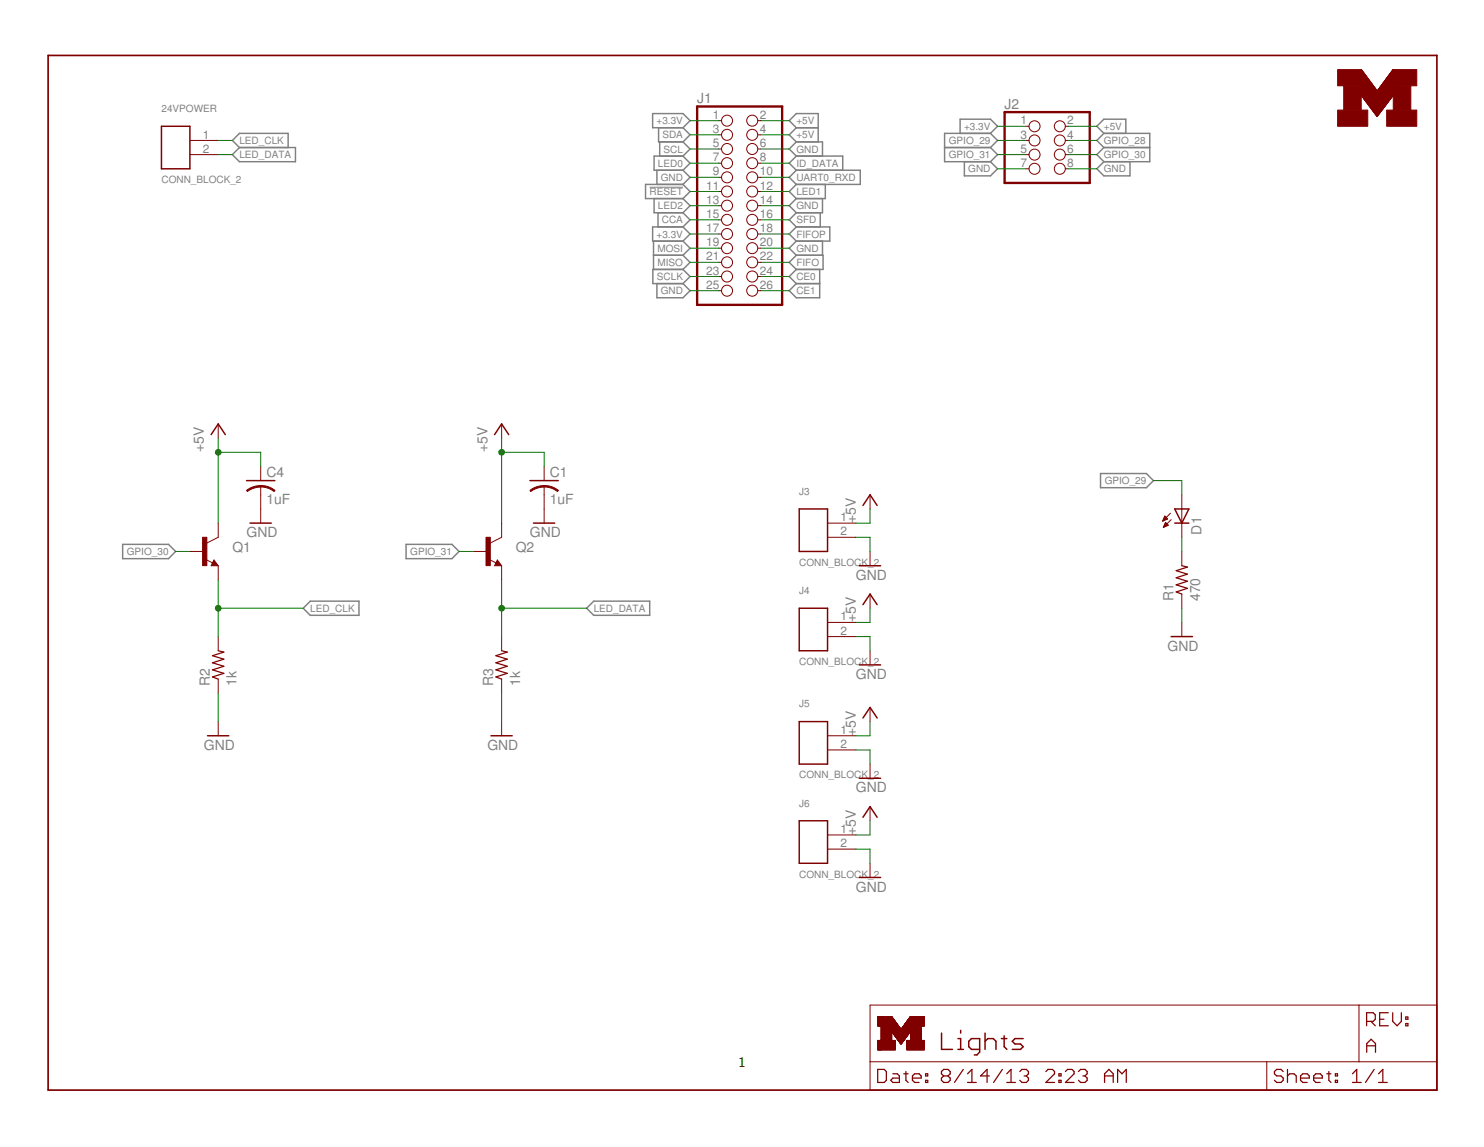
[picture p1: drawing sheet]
<svg xmlns="http://www.w3.org/2000/svg" width="279mm" height="216mm" viewBox="0 0 279 216" stroke-linecap="round" stroke-linejoin="round" font-family="sans-serif">
<g fill="none" stroke="#808080" stroke-width=".28">
<path d="M43.8 29.1l1.3-1.3h10.5v2.6h-10.5zM45.1 27.8l-1.3-1.4 1.3-1.3h9.2v2.7M122.9 21.4h5.7l1.3 1.3-1.3 1.3h-5.7zM123.1 37.4v2.6h5.5M123.7 32v2.7M124 24v2.7h4.6M124.2 26.7v2.7M128.6 29.4h-5.5v2.6h5.5M128.6 34.7h-7.1v2.7h7.1M128.6 24l1.3 1.4-1.3 1.3M128.6 26.7l1.3 1.3-1.3 1.4M128.6 32l1.3 1.4-1.3 1.3"/>
<path d="M128.6 34.7l1.3 1.3-1.3 1.4M128.6 37.4l1.3 1.3-1.3 1.3M128.6 29.4l1.3 1.3-1.3 1.3M149.9 32l-1.3 1.4 1.3 1.3M149.9 32h12.1v2.7h-12.1M149.9 26.7h5v2.7M149.9 24h4.2M149.9 29.4h8.8v2.6M149.9 34.7l-1.3 1.3 1.3 1.4M149.9 26.7l-1.3 1.3 1.3 1.4M149.9 37.4l-1.3 1.3 1.3 1.3M149.9 29.4l-1.3 1.3 1.3 1.3"/>
<path d="M149.9 24l-1.3-1.3 1.3-1.3h4.2v5.3M149.9 24l-1.3 1.4 1.3 1.3M154.9 37.4v2.6h-5M155.4 34.7v2.7h-5.5M177.8 27.8h8.7M180.8 25.1v-2.7h5.7l1.3 1.4-1.3 1.3M181.6 30.4v2.7h4.9l1.3-1.3-1.3-1.4M186.5 25.1h-8.7v5.3h8.7M186.5 25.1l1.3 1.3-1.3 1.4M186.5 27.8l1.3 1.3-1.3 1.3M207.8 30.4l-1.3 1.4 1.3 1.3h4.9v-2.7M207.8 25.1h8.7v5.3h-8.7"/>
<path d="M207.8 27.8h8.7M207.8 25.1l-1.3-1.3 1.3-1.4h4.2v2.7M207.8 25.1l-1.3 1.3 1.3 1.4M207.8 27.8l-1.3 1.3 1.3 1.3M123 48h5.6M123 45.4v5.3M123.7 53.4v2.6h4.9l1.3-1.3-1.3-1.3M123.9 40v2.7M128.6 50.7l1.3 1.3-1.3 1.4M128.6 50.7h-5.7v2.7h5.7M128.6 45.4l1.3 1.3-1.3 1.3M128.6 42.7h-5.7v2.7h5.7"/>
<path d="M128.6 48l1.3 1.4-1.3 1.3M128.6 40l1.3 1.4-1.3 1.3M128.6 42.7l1.3 1.3-1.3 1.4M149.9 50.7l-1.3 1.3 1.3 1.4M149.9 48h5.1v2.7h-5.1M149.9 53.4h4.4M149.9 45.4l-1.3 1.3 1.3 1.3M149.9 42.7h6.3v2.7h-6.3M149.9 48l-1.3 1.4 1.3 1.3M149.9 42.7l-1.3 1.3 1.3 1.4M149.9 40l-1.3 1.4 1.3 1.3M154.3 50.7v5.3h-4.4l-1.3-1.3 1.3-1.3"/>
<path d="M154.4 40v2.7M154.9 45.4v2.6M207.2 89.1h8.6l1.4 1.4-1.4 1.3h-8.6zM23.1 102.5h8.6l1.4 1.3-1.4 1.4h-8.6zM57.1 114.5l1.3-1.3h9.2v2.6h-9.2zM76.5 102.5h8.6l1.3 1.3-1.3 1.4h-8.6zM111.8 113.2h10.5v2.6h-10.5l-1.4-1.3z"/>
</g>
<path d="M122.3 35.2h6.3" fill="none" stroke="#808080" stroke-width=".19"/>
<g fill="none" stroke="#800000" stroke-width=".19">
<path d="M256.3 17.9l3 4 3-4M256.3 17.9h6.1M256.3 17.8h6.1M256.3 17.7h6.1M256.3 17.6h6.1M256.3 17.5h6.1M256.3 17.4h6.1M256.3 17.3h6.1M256.3 17.2h6.1M256.3 17.1h6.1M256.3 17l2.9 .1M256.3 17h2.9"/>
<path d="M256.3 16.9l2.9 .1M256.3 16.9h2.8M256.3 16.8l2.8 .1M256.3 16.8h2.8M256.3 16.7l2.7 .1M256.3 16.7h2.7M256.3 16.6h2.6M256.3 16.5h2.5M256.3 16.4h2.5M256.3 16.4h2.4M256.3 16.3h2.4M256.3 16.2l2.4 .1"/>
<path d="M256.3 16.2h2.3M256.3 16.1l2.3 .1M256.3 16.1h2.2M256.3 16l2.2 .1M256.3 16h2.2M256.3 15.9l2.1 .1M256.3 15.9h2.1M256.3 15.8h2M256.3 15.7l2 .1M256.3 15.7h2M256.3 15.7h1.9M256.3 15.6h1.9"/>
<path d="M256.3 15.6h1.8M256.3 15.5h1.8M256.3 15.4l1.8 .1M256.3 15.4h1.7M256.3 15.3l1.7 .1M256.3 15.3h1.6M256.3 13.1l3 4 3-4h.1v4.8h-6.1zM256.3 18h6M256.3 15.2h1.6M256.3 15.1l1.5 .1M256.3 15.1h1.5M256.3 15h1.5"/>
<path d="M256.3 15h1.4M256.3 14.9h1.4M256.3 14.9h1.3M256.3 14.8h1.3M256.3 14.7l1.2 .1M256.3 14.7h1.2M256.3 14.6h1.2M256.3 14.6h1.1M256.3 14.5h1.1M256.3 14.4h1M256.3 14.4h.9M256.3 14.3h.9"/>
<path d="M256.3 14.2h.9M256.3 14.2h.8M256.3 14.1h.8M256.3 14.1h.7M256.3 14h.7M256.3 13.9h.6M256.3 13.8h.6M256.3 13.8h.5M256.3 13.7h.5M256.3 13.6h.4M256.3 13.6h.3M256.3 13.5h.3"/>
<path d="M256.3 13.4h.3M256.3 13.4h.2M256.3 13.3h.2M256.3 13.2h.1M256.4 18.1h5.8M256.4 18.2h5.7M256.5 18.2h5.6M256.5 18.3h5.6M256.5 18.3h5.5M256.6 18.4h5.4M256.7 18.4h5.2M256.7 18.5h5.2"/>
<path d="M256.8 18.5h5.1M256.8 18.6h5M256.8 18.7h4.9M256.9 18.7h4.8M256.9 18.8h4.8M256.9 18.8h4.7M257 18.9h4.6M257.1 19h4.4M257.1 19.1h4.3M257.2 19.1h4.2M257.2 19.2h4.2M257.3 19.2h4"/>
<path d="M257.3 19.3h4M257.4 19.4h3.8M257.5 19.5h3.6M257.5 19.6h3.6M257.5 19.6h3.5M257.6 19.7h3.4M257.6 19.7h3.3M257.7 19.8h3.2M257.7 19.9h3.2M257.8 19.9h3M259.4 17.1h3M259.4 17h3"/>
<path d="M259.5 16.9h2.9M259.5 16.8h2.9M259.6 16.8h2.8M259.6 16.7h2.8M259.7 16.6h2.7M259.8 16.5h2.6M259.8 16.4h2.6M259.9 16.3h2.5M260 16.2h2.4M260.1 16.1h2.3M260.1 16h2.3M260.2 16h2.2"/>
<path d="M260.2 15.9h2.2M260.3 15.8h2.1M260.3 15.7h2.1M260.4 15.7h2M260.4 15.6h2M260.5 15.5h1.9M260.6 15.4h1.8M260.6 15.3h1.8M260.7 15.3h1.7M260.7 15.2h1.7M260.8 15.2h1.6M260.8 19.9l-3 .1"/>
<path d="M260.8 15.1h1.6M260.8 15h1.6M260.9 15h1.5M260.9 14.9h1.5M261 14.9h1.4M261 14.8h1.4M261.1 14.7h1.3M261.1 14.6h1.3M261.2 14.6h1.2M261.2 14.5h1.2M261.3 14.4h1.1M261.4 14.3h1"/>
<path d="M261.4 14.2h1M261.5 14.2h.9M261.5 14.1h.9M261.6 14h.8M261.7 13.9h.7M261.7 13.8h.7M261.8 13.8h.6M261.8 18.6h-5M261.8 13.7h.6M261.9 13.6h.5M262 13.5h.4M262 13.4h.4"/>
<path d="M262.1 13.4h.3M262.1 13.3h.3M262.2 13.2h.2M35.8 26.4h5.3M35.8 29.1h5.3M135.3 22.7h.5M135.3 25.4h.5M135.3 28h.5M135.3 30.7h.5M135.3 33.4h.5M135.3 36h.5M135.3 38.7h.5"/>
<path d="M142.7 22.7h.6M142.7 25.4h.6M142.7 28h.6M142.7 30.7h.6M142.7 33.4h.6M142.7 36h.6M142.7 38.7h.6M193.1 26.4h.6M193.1 29.1h.6M193.1 23.8h.6M193.1 31.8h.6M200.6 26.4h.6"/>
<path d="M200.6 29.1h.6M200.6 23.8h.6M200.6 31.8h.6M257.8 20h3M257.9 20h2.8M257.9 20.1h2.8M257.9 20.1h2.7M258 20.2h2.6M258 20.3h2.5M258.1 20.3h2.4M258.1 20.4h2.4M258.1 20.4h2.3"/>
<path d="M258.2 20.5h2.2M258.2 20.5h2.1M258.2 20.6h2.1M258.3 20.6h2M258.3 20.7h1.9M258.4 20.7h1.8M258.4 20.8h1.7M258.5 20.9h1.6M258.5 20.9h1.5M258.6 21h1.4M258.6 21h1.3M258.6 21.1h1.3"/>
<path d="M258.7 21.1h1.2M258.7 21.2h1.2M258.7 21.2h1.1M258.8 21.3h1M258.8 21.3h.9M258.8 21.4h.9M258.9 21.4h.8M259 21.5h.6M259 21.6h.5M259.1 21.7h.4M259.1 21.7h.3M259.1 21.8h.3"/>
<path d="M259.2 21.8h.2M259.2 21.9h.1M135.3 41.4h.5M135.3 44h.5M135.3 46.7h.5M135.3 49.4h.5M135.3 52h.5M135.3 54.7h.5M142.7 41.4h.6M142.7 44h.6M142.7 46.7h.6M142.7 49.4h.6"/>
<path d="M142.7 52h.6M142.7 54.7h.6M41.1 79.8v2.7M94.4 79.8v2.7M41.1 98.5v2.6l-2.2 1.1M49.1 87.8v2.7M49.1 91.5v7M94.4 98.5v2.6l-2.1 1.1M102.4 87.8v2.7M102.4 91.5v7M155.8 98.5h5.3M163.8 93.1v2.7"/>
<path d="M218.9 98h.1M219 97.9h.3M219 97.8h.6M219.1 97.7h.7M219.1 99.2h.1M219.1 99.1h.4M219.1 97.5h.6M219.2 98.9h.6M219.2 97.4h.4M219.2 97.3h.2M219.2 98.8h.7M219.3 98.7h.5"/>
<path d="M219.3 97.1l.5 .6-.9 .4zM219.4 98.6h.2M219.4 98.4h.1M219.4 98.3l.6 .6-1 .4zM220.4 96.6l-1.5 1.5M220.5 97.8l-1.5 1.5M222.5 93.1v8M35.8 103.8h2.6M38.7 105.3l1.3 .7M40.3 105.4l.8 1.1h-1.3zM41.1 106.5v2.7M41.1 119.8v2.7"/>
<path d="M89.1 103.8h2.7M92.1 105.3l1.3 .7M93.6 105.4l.8 1.1h-1.3zM94.4 106.5v2.7M94.4 119.8v2.7M155.8 117.2h5.3M155.8 119.8h5.3M155.8 101.1h5.3M163.8 103.8v2.7M163.8 111.8v2.7M222.5 103.8v2.7M222.5 111.8v2.7"/>
<path d="M222.5 117.2v2.6M41.1 127.8v2.7M41.1 135.8v2.7M94.4 127.8v2.7M94.4 135.8v2.7M155.8 138.5h5.3M163.8 122.5v2.7M163.8 133.2v2.6M155.8 141.2h5.3M155.8 157.2h5.3M155.8 159.8h5.3M163.8 143.8v2.7"/>
<path d="M163.8 151.8v2.7M163.8 162.5v2.7M163.8 189.2h106.7v16h-106.7zM163.8 199.9h106.7M165.3 197.6h3.3M165.3 197.5h3.3M165.3 197.4h3.3M165.3 197.3h3.3M165.3 197.2h3.3M165.3 197.1h3.3M165.3 197h3.3M165.3 196.9h3.3"/>
<path d="M165.3 196.8h3.3M165.3 196.7h3.3M165.3 196.6h3.3M165.3 196.5h3.3M165.3 196.4h3.3M165.3 196.3h3.3M165.3 196.2h3.3M165.3 196.1h3.3M165.3 196h3.3M165.3 195.9h3.3M165.3 195.8h3.3M165.3 193.1h3.9"/>
<path d="M165.3 193.1h3.8M165.3 193h3.8M165.3 192.9l3.8 .1M165.3 192.9h3.7M165.3 192.8h3.7M165.3 192.7l3.6 .1M165.3 192.7h3.6M165.3 192.6h3.5M165.3 192.5h3.4M165.3 192.4l3.4 .1M165.3 192.4h3.4M165.3 192.4h3.3"/>
<path d="M165.3 192.3h3.3M165.3 192.2h3.2M165.3 192.1l3.2 .1M165.3 192.1h3.1M165.3 192h3.1M165.3 191.9h3M165.3 191.8l3 .1M165.3 191.8h2.9M165.3 191.7h2.9M165.3 191.7h2.8M165.3 191.6l2.8 .1M165.3 191.6h2.8"/>
<path d="M165.3 191.6h2.7M165.3 191.5h2.7M165.3 191.4h2.6M165.3 191.3h2.6M165.3 197.7h.7M165.9 195.8h2M165.9 195.7h2M165.9 195.6h2M165.9 195.5h2M165.9 195.4h2M165.9 195.3h2M165.9 195.2h2"/>
<path d="M165.9 195.1h2M165.9 195h2M165.9 194.9h2M165.9 194.8h2M165.9 194.7h2M165.9 194.6h2M165.9 194.5h2M165.9 194.4h2M165.9 194.3h2M165.9 194.2h2M165.9 194.2h5.5M165.9 194.1h7.5"/>
<path d="M165.9 194h7.5M165.9 193.9h7.5M165.9 193.8h7.5M165.9 193.7h3.7M165.9 193.6h3.6M165.9 193.5l3.6 .1M165.9 193.5h3.5M165.9 193.4l3.5 .1M165.9 193.4h3.5M165.9 193.3l3.4 .1M165.9 193.3h3.4M165.9 193.2h3.3"/>
<path d="M168 194.3h3.3M168 194.4h3.2M168.1 194.4h3.1M168.1 194.5h3.1M168.1 194.5h3M168.2 194.6h2.9M168.3 194.7h2.7M168.3 194.8h2.7M168.4 194.9h2.5M168.5 194.9h2.3M168.5 195h2.3M168.6 195.1h2.1"/>
<path d="M168.6 195.9l-3.3 .1M168.6 195.2h2M168.7 195.2h1.9M168.7 195.3h1.9M168.7 195.3h1.8M168.8 195.4h1.7M168.8 195.5h1.6M168.9 195.5h1.5M168.9 195.6h1.5M168.9 195.6h1.4M169 195.6h1.3M169 195.7h1.3"/>
<path d="M169.1 195.8h1.1M169.1 195.9h1M169.2 195.9h.9M169.2 196h.8M169.3 196.1h.7M169.3 196.1h.6M169.4 196.2h.5M169.4 196.3h.5M169.5 196.3h.3M169.5 196.4h.3M169.5 196.4h.2M169.6 196.5h.1"/>
<path d="M169.7 193.7h3.7M169.8 196.4h-.3M169.8 193.6h3.6M169.8 193.5h3.6M169.9 193.5h3.5M169.9 193.4h3.5M170 193.3h3.4M170.1 196h-.9M170.1 193.2h3.3M170.2 193.1h3.8M170.2 193h3.8M170.2 195.7l-1.1 .1"/>
<path d="M170.3 192.9h3.7M170.3 192.8h3.7M170.4 192.7h3.6M170.5 192.7h3.5M170.5 195.4h-1.7M170.5 192.6h3.5M170.6 192.5h3.4M170.6 192.4h3.4M170.7 192.4h3.3M170.7 192.3h3.3M170.7 197.6h3.3M170.7 197.5h3.3"/>
<path d="M170.7 197.4h3.3M170.7 197.3h3.3M170.7 197.2h3.3M170.7 197.1h3.3M170.7 197h3.3M170.7 196.9h3.3M170.7 196.8h3.3M170.7 196.7h3.3M170.7 196.6h3.3M170.7 196.5h3.3M170.7 196.4h3.3M170.7 196.3h3.3"/>
<path d="M170.7 196.2h3.3M170.7 196.1h3.3M170.7 196h3.3M170.7 195.9h3.3M170.8 192.2h3.2M170.8 195h-2.3M170.9 192.1h3.1M170.9 192h3.1M170.9 194.8h-2.5M171 191.9h3M171 191.8h3M171.1 191.8h2.9"/>
<path d="M171.1 191.7h2.9M171.2 191.7h2.8M171.2 191.6h2.8M171.3 191.5h2.7M171.3 194.2l-3.3 .1M171.3 194.2v.1M171.3 191.4h2.7M171.4 195.8h.1M171.4 191.4h2.6M171.4 191.3h2.6M171.4 195.8h2M171.4 195.7h2"/>
<path d="M171.4 195.6h2M171.4 195.5h2M171.4 195.4h2M171.4 195.3h2M171.4 195.2h2M171.4 195.1h2M171.4 195h2M171.4 194.9h2M171.4 194.8h2M171.4 194.7h2M171.4 194.6h2M171.4 194.5h2"/>
<path d="M171.4 194.4h2M171.4 194.3h2M171.4 194.2h2M173.4 194.1h-7.5M173.4 193.1h.1M174 193.1h-3.9M238.5 199.9v5.3M255.9 189.2v10.7"/>
<circle cx="136.9" cy="22.7" r="1.04"/>
<circle cx="136.9" cy="25.4" r="1.04"/>
<circle cx="136.9" cy="30.7" r="1.04"/>
<circle cx="136.9" cy="33.4" r="1.04"/>
<circle cx="136.9" cy="38.7" r="1.04"/>
<circle cx="136.9" cy="28" r="1.04"/>
<circle cx="136.9" cy="36" r="1.04"/>
<circle cx="141.6" cy="30.7" r="1.04"/>
<circle cx="141.6" cy="25.4" r="1.04"/>
<circle cx="141.6" cy="28" r="1.04"/>
<circle cx="141.6" cy="38.7" r="1.04"/>
<circle cx="141.6" cy="22.7" r="1.04"/>
<circle cx="141.6" cy="33.4" r="1.04"/>
<circle cx="141.6" cy="36" r="1.04"/>
<circle cx="194.8" cy="23.8" r="1.04"/>
<circle cx="194.8" cy="26.4" r="1.04"/>
<circle cx="194.8" cy="29.1" r="1.04"/>
<circle cx="194.8" cy="31.8" r="1.04"/>
<circle cx="199.5" cy="26.4" r="1.04"/>
<circle cx="199.5" cy="29.1" r="1.04"/>
<circle cx="199.5" cy="23.8" r="1.04"/>
<circle cx="199.5" cy="31.8" r="1.04"/>
<circle cx="136.9" cy="46.7" r="1.04"/>
<circle cx="136.9" cy="44" r="1.04"/>
<circle cx="136.9" cy="49.4" r="1.04"/>
<circle cx="136.9" cy="54.7" r="1.04"/>
<circle cx="136.9" cy="52" r="1.04"/>
<circle cx="136.9" cy="41.4" r="1.04"/>
<circle cx="141.6" cy="44" r="1.04"/>
<circle cx="141.6" cy="49.4" r="1.04"/>
<circle cx="141.6" cy="52" r="1.04"/>
<circle cx="141.6" cy="54.7" r="1.04"/>
<circle cx="141.6" cy="46.7" r="1.04"/>
<circle cx="141.6" cy="41.4" r="1.04"/>
</g>
<g fill="none" stroke="#800000" stroke-width=".23">
<path d="M222.5 106.5l1.1 .2-2.2 .7 2.2 .7-2.2 .7 2.2 .6-2.2 .7 2.2 .6-2.2 .7 1.1 .4M41.1 122.5l1 .2-2.1 .7 2.1 .7-2.1 .7 2.1 .6-2.1 .7 2.1 .6-2.1 .7 1.1 .4M94.4 122.5l1.1 .2-2.1 .7 2.1 .7-2.1 .7 2.1 .6-2.1 .7 2.1 .6-2.1 .7 1 .4M257.3 192.3h1.2l.4-.4v-.9l-.4-.4h-1.2v2.5M257.3 198.1v-1.7l.8-.8 .9 .8v1.7M257.3 196.8h1.7M258.1 192.3l.8 .8M259.8 191.9h.8M261.4 190.6h-1.6v2.5h1.6M262.2 190.6v1.7l.8 .8 .8-.8v-1.7M264.7 192.7h.4v.4h-.4zM264.7 191.4h.4v.5h-.4z"/>
<path d="M165.2 201.3h1.3l.4 .4v1.6l-.4 .5h-1.3zM168.1 202.1h.8l.4 .4v1.3h-1.2l-.4-.5 .4-.4h1.2M170.2 202.1h.8M170.6 201.7v1.6l.4 .5M171.8 202.9h1.6v-.4l-.4-.4h-.8l-.4 .4v.8l.4 .5h.8M174.3 203.3h.4v.5h-.4zM174.3 202.1h.4v.4h-.4zM177.7 202.5l-.5 .4v.4l.5 .5h.8l.4-.5v-.4l-.4-.4M177.7 202.5l-.5-.4v-.4l.5-.4h.8l.4 .4v.4l-.4 .4M177.7 202.5h.8M181.4 201.3l-1.7 2.5M182.2 203.8h1.6"/>
<path d="M182.2 202.1l.8-.8v2.5M186.3 202.5h-1.7l1.2-1.2v2.5M188.7 201.3l-1.6 2.5M189.5 203.8h1.7M189.5 202.1l.9-.8v2.5M192 201.7l.4-.4h.8l.4 .4v.4l-.4 .4M192.8 202.5h.4M193.2 202.5l.4 .4v.4l-.4 .5h-.8l-.4-.5M196.9 201.7l.4-.4h.8l.4 .4v.4l-1.6 1.7h1.6M199.4 203.3h.4v.5h-.4zM199.4 202.1h.4v.4h-.4zM200.6 201.7l.4-.4h.8l.4 .4v.4l-1.6 1.7h1.6"/>
<path d="M203.1 201.7l.4-.4h.8l.4 .4v.4l-.4 .4M203.9 202.5h.4M204.3 202.5l.4 .4v.4l-.4 .5h-.8l-.4-.5M208 202.5h1.6M208 203.8v-1.7l.8-.8 .8 .8v1.7M210.4 203.8v-2.5l.8 .8 .8-.8v2.5M241.6 201.7l-.4-.4h-.8l-.5 .4v.4l.5 .4h.8l.4 .4v.4l-.4 .5h-.8l-.5-.5M242.4 202.5l.4-.4h.8l.5 .4v1.3M242.4 201.3v2.5M244.9 202.9h1.6v-.4l-.4-.4h-.8l-.4 .4v.8l.4 .5h.8M247.3 202.9h1.7v-.4l-.4-.4h-.9l-.4 .4v.8l.4 .5h.9M249.8 202.1h.8"/>
<path d="M250.2 201.7v1.6l.4 .5M251.4 203.3h.4v.5h-.4zM251.4 202.1h.4v.4h-.4zM254.6 203.8h1.7M254.6 202.1l.8-.8v2.5M258.7 201.3l-1.6 2.5M259.5 203.8h1.7M259.5 202.1l.8-.8v2.5"/>
</g>
<g fill="none" stroke="#800000" stroke-width=".28">
<path d="M30.4 23.8h5.4v8h-5.4zM39.8 81.8l1.3-2 1.3 2M46.4 90.5h5.4M47.1 98.5h4M93.1 81.8l1.3-2 1.4 2M99.8 90.5h5.3M100.4 98.5h4M150.5 95.8h5.3v8h-5.3zM162.5 95.1l1.3-2 1.3 2M221.2 95.8h2.6l-1.3 2.7zM221.2 98.5h2.6M40.3 105.9l.1 .3h-.4l.3-.5 .5 .6h-.8"/>
<path d="M93.6 105.9l.2 .3h-.4l.2-.5 .6 .6h-.8M150.5 114.5h5.3v8h-5.3zM161.8 106.5h4M162.5 113.8l1.3-2 1.3 2M220.5 119.8h4M39.1 138.5h4M92.4 138.5h4M150.5 135.8h5.3v8h-5.3zM161.8 125.2h4M162.5 135.1l1.3-1.9 1.3 1.9M150.5 154.5h5.3v8h-5.3zM161.8 146.5h4"/>
<path d="M162.5 153.8l1.3-2 1.3 2M161.8 165.2h4M177.3 194.5v3h2M180.4 197.5h1M180.4 195.5h.5v2M180.9 194v.5M184.4 197.5h-1.5l-.5-.5v-1l.5-.5h1.5v2.5l-.5 .6h-.5M185.5 196l.5-.5h1l.5 .5v1.5M185.5 194.5v3M188.5 195.5h1.1M189.1 195v2l.5 .5M192.6 195.5h-1.5l-.5 .5 .5 .5h1l.5 .5-.5 .5h-1.5"/>
</g>
<g fill="#800000" stroke="#800000" stroke-width=".19">
<path d="M251.8 13.1h4.5v3.1h-4.5z"/>
<path d="M253 16.2h3.3v4.5h-3.3z"/>
<path d="M251.8 20.7h5.7v3.1h-5.7z"/>
<path d="M261.1 20.7h5.6v3.1h-5.6z"/>
<path d="M262.3 16.2h3.3v4.5h-3.3z"/>
<path d="M262.3 13.1h4.4v3.1h-4.4z"/>
<path d="M38.1 101.1h.8v5.4h-.8z"/>
<path d="M91.5 101.1h.8v5.4h-.8z"/>
</g>
<path d="M131.3 20h16v37.4h-16zM189.1 21.1h16.1v13.3h-16.1z" fill="none" stroke="#800000" stroke-width=".44"/>
<g fill="#800000" stroke="#800000" stroke-width=".19">
<path d="M49.1 91.4h.3a4.1 4.1 0 0 1 2.4 .9l-.2 .2a4 4 0 0 0-2.5-.8z" fill-rule="evenodd"/>
<path d="M46.4 92.3l.2-.2a4.4 4.4 0 0 1 2.5-.7v.3l-1.6 .3-.9 .5z" fill-rule="evenodd"/>
<path d="M102.4 91.4h.3a4.1 4.1 0 0 1 2.4 .9l-.1 .2a4 4 0 0 0-2.6-.8z" fill-rule="evenodd"/>
<path d="M99.8 92.3l.2-.2a4.4 4.4 0 0 1 2.4-.7v.3l-1.5 .3-1 .5z" fill-rule="evenodd"/>
</g>
<path d="M9.1 10.4h261.4v194.8h-261.4z" fill="none" stroke="#800000" stroke-width=".32"/>
<g fill="none" stroke="#008000" stroke-width=".19">
<path d="M41.1 26.4h2.7M41.1 29.1h2.7M129.9 33.4h5.4M129.9 25.4h5.4M129.9 28h5.4M129.9 38.7h5.4M129.9 36h5.4M129.9 30.7h5.4M129.9 22.7h5.4M143.3 33.4h5.3M143.3 25.4h5.3M143.3 28h5.3"/>
<path d="M143.3 38.7h5.3M143.3 36h5.3M143.3 30.7h5.3M143.3 22.7h5.3M187.8 31.8h5.3M187.8 26.4h5.3M187.8 23.8h5.3M187.8 29.1h5.3M201.2 31.8h5.3M201.2 26.4h5.3M201.2 23.8h5.3M201.2 29.1h5.3"/>
<path d="M129.9 52h5.4M129.9 54.7h5.4M129.9 46.7h5.4M129.9 49.4h5.4M129.9 44h5.4M129.9 41.4h5.4M143.3 52h5.3M143.3 54.7h5.3M143.3 46.7h5.3M143.3 49.4h5.3M143.3 44h5.3M143.3 41.4h5.3"/>
<path d="M41.1 82.5v16M41.1 85.1h8v2.7M94.4 82.5v16M94.4 85.1h8v2.7M163.8 95.8v2.7h-2.7M217.2 90.5h5.3v2.6M33.1 103.8h2.7M41.1 109.2v10.6M41.1 114.5h16M86.4 103.8h2.7M94.4 109.2v10.6M94.4 114.5h16"/>
<path d="M161.1 101.1h2.7v2.7M161.1 119.8h2.7v2.7M163.8 114.5v2.7h-2.7M222.5 101.1v2.7M222.5 114.5v2.7M41.1 130.5v5.3M94.4 130.5v5.3M163.8 135.8v2.7h-2.7M161.1 141.2h2.7v2.6M161.1 159.8h2.7v2.7M163.8 154.5v2.7h-2.7"/>
</g>
<g fill="#008000" stroke="#008000" stroke-width=".19">
<circle cx="41.1" cy="114.5" r=".53"/>
<circle cx="41.1" cy="85.1" r=".53"/>
<circle cx="94.4" cy="85.1" r=".53"/>
<circle cx="94.4" cy="114.5" r=".53"/>
</g>
<text font-size="2.7" x="139" y="200.9">1</text>
<g font-size="2.6" fill="#808080">
<text x="131.3" y="19.4">J1</text>
<text x="189.2" y="20.4">J2</text>
<text x="38.4" y="85.1" transform="rotate(-90 38.4 85.1)">+5V</text>
<text x="50.1" y="89.8">C4</text>
<text x="91.8" y="85.1" transform="rotate(-90 91.8 85.1)">+5V</text>
<text x="103.5" y="89.8">C1</text>
<text x="50.1" y="94.9">1uF</text>
<text x="103.5" y="94.9">1uF</text>
<text x="46.4" y="101.1">GND</text>
<text x="99.8" y="101.1">GND</text>
<text x="161.1" y="98.5" transform="rotate(-90 161.1 98.5)">+5V</text>
<text x="226.2" y="100.6" transform="rotate(-90 226.2 100.6)">D1</text>
<text x="43.7" y="103.8">Q1</text>
<text x="97.1" y="103.8">Q2</text>
<text x="161.1" y="109.1">GND</text>
<text x="220.9" y="113.1" transform="rotate(-90 220.9 113.1)">R1</text>
<text x="226" y="113.1" transform="rotate(-90 226 113.1)">470</text>
<text x="161.1" y="117.2" transform="rotate(-90 161.1 117.2)">+5V</text>
<text x="219.8" y="122.5">GND</text>
<text x="39.5" y="129.2" transform="rotate(-90 39.5 129.2)">R2</text>
<text x="44.5" y="129.2" transform="rotate(-90 44.5 129.2)">1k</text>
<text x="92.9" y="129.2" transform="rotate(-90 92.9 129.2)">R3</text>
<text x="97.9" y="129.2" transform="rotate(-90 97.9 129.2)">1k</text>
<text x="161.1" y="127.8">GND</text>
<text x="38.4" y="141.2">GND</text>
<text x="91.8" y="141.2">GND</text>
<text x="161.1" y="138.5" transform="rotate(-90 161.1 138.5)">+5V</text>
<text x="161.1" y="149.2">GND</text>
<text x="161.1" y="157.2" transform="rotate(-90 161.1 157.2)">+5V</text>
<text x="161.1" y="167.8">GND</text>
</g>
<g font-size="2.2" fill="#808080">
<text x="134.2" y="22.3">1</text>
<text x="143" y="22.3">2</text>
<text x="192.1" y="23.4">1</text>
<text x="200.9" y="23.4">2</text>
<text x="38.2" y="26.1">1</text>
<text x="38.2" y="28.7">2</text>
<text x="134.2" y="25">3</text>
<text x="134.2" y="27.7">5</text>
<text x="143" y="25">4</text>
<text x="143" y="27.7">6</text>
<text x="192.1" y="26.1">3</text>
<text x="192.1" y="28.7">5</text>
<text x="200.9" y="26.1">4</text>
<text x="200.9" y="28.7">6</text>
<text x="133" y="35.7">11</text>
<text x="134.2" y="30.3">7</text>
<text x="134.2" y="33">9</text>
<text x="143" y="30.3">8</text>
<text x="143" y="33">10</text>
<text x="143" y="35.7">12</text>
<text x="192.1" y="31.4">7</text>
<text x="200.9" y="31.4">8</text>
<text x="133" y="38.3">13</text>
<text x="133" y="41">15</text>
<text x="143" y="38.3">14</text>
<text x="143" y="41">16</text>
<text x="133" y="43.7">17</text>
<text x="133" y="46.3">19</text>
<text x="143" y="43.7">18</text>
<text x="143" y="46.3">20</text>
<text x="133" y="49">21</text>
<text x="133" y="51.7">23</text>
<text x="143" y="49">22</text>
<text x="143" y="51.7">24</text>
<text x="133" y="54.3">25</text>
<text x="143" y="54.3">26</text>
<text x="158.3" y="98.1">1</text>
<text x="158.3" y="100.8">2</text>
<text x="158.3" y="116.8">1</text>
<text x="158.3" y="119.4">2</text>
<text x="158.3" y="138.1">1</text>
<text x="158.3" y="140.8">2</text>
<text x="158.3" y="156.8">1</text>
<text x="158.3" y="159.5">2</text>
</g>
<g font-size="1.9" fill="#808080">
<text x="30.4" y="21.1">24VPOWER</text>
<text x="123.6" y="23.4">+3.3V</text>
<text x="149.9" y="23.4">+5V</text>
<text x="45.1" y="27.1">LED_CLK</text>
<text x="45.1" y="29.8">LED_DATA</text>
<text x="124.7" y="26">SDA</text>
<text x="124.9" y="28.7">SCL</text>
<text x="149.9" y="28.7">GND</text>
<text x="149.9" y="26">+5V</text>
<text x="178.6" y="27.1">GPIO_29</text>
<text x="178.6" y="29.8">GPIO_31</text>
<text x="181.5" y="24.4">+3.3V</text>
<text x="207.8" y="24.4">+5V</text>
<text x="207.8" y="27.1">GPIO_28</text>
<text x="207.8" y="29.8">GPIO_30</text>
<text x="30.4" y="34.4">CONN_BLOCK_2</text>
<text x="123.9" y="31.4">LED0</text>
<text x="124.4" y="34">GND</text>
<text x="149.9" y="34">UART0_RXD</text>
<text x="149.9" y="31.4">ID_DATA</text>
<text x="182.3" y="32.4">GND</text>
<text x="207.8" y="32.4">GND</text>
<text x="122.3" y="36.7">RESET</text>
<text x="123.9" y="39.4">LED2</text>
<text x="149.9" y="39.4">GND</text>
<text x="149.9" y="36.7">LED1</text>
<text x="123.6" y="44.7">+3.3V</text>
<text x="123.8" y="47.4">MOSI</text>
<text x="124.6" y="42.1">CCA</text>
<text x="149.9" y="47.4">GND</text>
<text x="149.9" y="44.7">FIFOP</text>
<text x="149.9" y="42.1">SFD</text>
<text x="123.7" y="52.7">SCLK</text>
<text x="123.8" y="50.1">MISO</text>
<text x="149.9" y="52.7">CE0</text>
<text x="149.9" y="50.1">FIFO</text>
<text x="124.4" y="55.4">GND</text>
<text x="149.9" y="55.4">CE1</text>
<text x="150.5" y="93.1">J3</text>
<text x="208" y="91.1">GPIO_29</text>
<text x="23.9" y="104.5">GPIO_30</text>
<text x="77.2" y="104.5">GPIO_31</text>
<text x="150.5" y="106.5">CONN_BLOCK_2</text>
<text x="150.5" y="111.8">J4</text>
<text x="58.4" y="115.1">LED_CLK</text>
<text x="111.8" y="115.1">LED_DATA</text>
<text x="150.5" y="125.2">CONN_BLOCK_2</text>
<text x="150.5" y="133.2">J5</text>
<text x="150.5" y="146.5">CONN_BLOCK_2</text>
<text x="150.5" y="151.8">J6</text>
<text x="150.5" y="165.2">CONN_BLOCK_2</text>
</g>
</svg>
